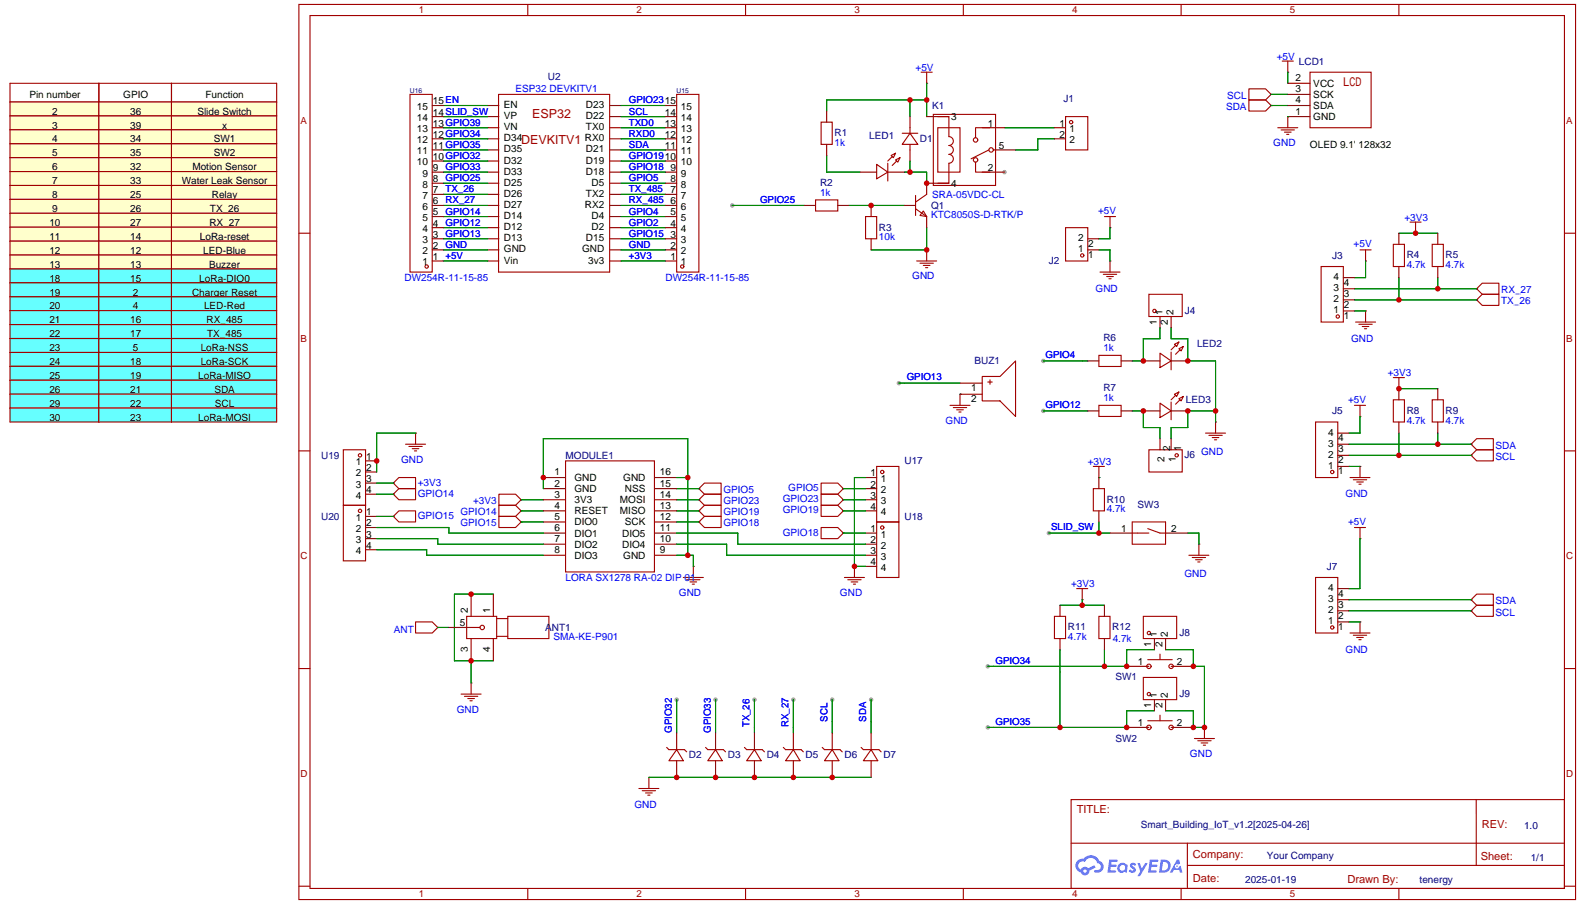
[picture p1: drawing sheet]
<svg xmlns="http://www.w3.org/2000/svg" width="361mm" height="207mm" viewBox="0 0 361 207" stroke-linecap="round" stroke-linejoin="round" font-family="sans-serif">
<g fill="#999">
<circle cx="229.6" cy="39.4" r=".51"/>
<circle cx="190.2" cy="160" r=".51"/>
<circle cx="199.1" cy="160" r=".51"/>
<circle cx="181.4" cy="160" r=".51"/>
<circle cx="172.5" cy="160" r=".51"/>
<circle cx="163.6" cy="160" r=".51"/>
<circle cx="154.7" cy="160" r=".51"/>
<circle cx="225.8" cy="166.4" r=".51"/>
<circle cx="238.5" cy="94" r=".51"/>
<circle cx="238.5" cy="82.6" r=".51"/>
<circle cx="225.8" cy="152.4" r=".51"/>
<circle cx="239.8" cy="121.9" r=".51"/>
<circle cx="205.5" cy="87.6" r=".51"/>
<circle cx="167.4" cy="47" r=".51"/>
</g>
<g fill="none" stroke="#a10000" stroke-width=".25">
<path d="M68.3 1h291.9v204.7h-291.9zM70.9 3.6h286.7v199.6h-286.7zM120.6 1v2.6M170.4 1v2.6M220.2 1v2.6M270 1v2.6M319.8 1v2.6M68.3 53.3h2.6M357.6 53.3h2.6M68.3 103.1h2.6M357.6 103.1h2.6M68.3 152.9h2.6"/>
<path d="M357.6 152.9h2.6M244.9 182.9h112.7v20.3h-112.7zM244.9 192.8h112.6M271.4 197.9h86.1M271.4 192.8v10.2M337.5 182.9v15M68.3 202.7h2.6M120.6 203.2v2.5M170.4 203.2v2.5M220.2 203.2v2.5M270 203.2v2.5M319.8 203.2v2.5"/>
<path d="M357.6 202.7h2.6"/>
</g>
<g fill="#5487ff">
<path d="M258.5 197.5l.5-.2 .4 .1 .3 .3-.2 .4a.33 .33 0 0 0-.3-.3 .33 .33 0 0 0-.3 .1v.1a.86 .86 0 0 1 .7 .7 .86 .86 0 0 1-.3 .8l-.7 .1-.6-.4 .4-.4 .5 .3 .2-.1v-.2a.88 .88 0 0 1-.6-1.3z"/>
<path d="M260 197.4h.6l.4 1.3 .8-1.3h.6l-1.8 3h-.6l.7-1.1z"/>
<path d="M253.6 196.6h1.6l.3 .1-.1 .4h-1.3l-.1 .6h1.1l.2 .3-.3 .3h-1.1l-.1 .8h1.2l.2 .2-.2 .2-1.8 .1z"/>
<path d="M262.9 196.6h1.6l.3 .1-.1 .4h-1.3l-.1 .6h1.1l.2 .3-.3 .3h-1.1l-.1 .8h1.2l.1 .2-.1 .2-1.9 .1z"/>
<path d="M269 196.6h.5l.3 .9-.5 .2a.5 .5 0 0 0-.7 .2 .5 .5 0 0 0 .3 .7 .5 .5 0 0 0 .6-.4l.4-.2 .4 1.6h-.6l-.1-.7h-1.2l-.4 .7h-.6z"/>
<path d="M265.4 196.6l-.5 3h1a1.51 1.51 0 0 0 1.7-1.5 1.51 1.51 0 0 0-1.8-1.5zM265.9 197.1a1.02 1.02 0 0 1 1.1 1.2 1.02 1.02 0 0 1-1.4 .8z"/>
<path d="M255.8 197.6a1.11 1.11 0 0 0-.2 1.6 1.11 1.11 0 0 0 1.5 .2l.5 .2 .2-1.7-.4-.2a1.02 1.02 0 0 0-1.6-.1zM255.9 198.5a.67 .67 0 0 1 1.3 0 .67 .67 0 0 1-1.3 0z"/>
<path d="M246.3 196.9a1.58 1.58 0 0 0 .8 2.6 1.01 1.01 0 0 0 1.1 .7 1.01 1.01 0 0 0 .8-1.1l1.5-.7-.4-.5-1.3 .7-.5-.3a1.02 1.02 0 0 0-1.2 .6 1 1 0 0 1-.5-1.4 1 1 0 0 1 1.4-.3 1.49 1.49 0 0 1 1.5-1 1.49 1.49 0 0 1 1.4 1.2 .82 .82 0 0 1 .7 1.1 .82 .82 0 0 1-1.2 .5l-.3 .1v.3a1.4 1.4 0 0 0 2-.6 1.4 1.4 0 0 0-.8-1.9 2.19 2.19 0 0 0-3.7-.5l-.8 .1zM247.6 199.2a.4 .4 0 0 1 .8 0 .4 .4 0 0 1-.8 0z"/>
<circle cx="269.1" cy="198.1" r=".19"/>
</g>
<g fill="none" stroke="#a10000" stroke-width=".25">
<path d="M2.3 19.1h60.9v4.2h-60.9zM22.6 19.1v4.2M39.2 19.1v4.2M210.6 16.5h2.5M211.8 16.5v2.6M293.1 14h2.6M294.4 14v2.5M114 21.6h25.4v40.6h-25.4zM285.5 22.9h3.8l1.3 1.2-1.3 1.3h-3.8zM285.5 20.3h3.8l1.3 1.3-1.3 1.3h-3.8zM292.1 29.2h4.6M292.9 29.7h3"/>
<path d="M293.6 30.2h1.5M294.1 30.7h.5M294.4 26.7v2.5M209.5 59.7h4.6M211.8 57.2v2.5M252.5 49.5h2.5M253.7 49.5v2.6M253.7 59.7v2.5M310.9 57.2h2.5M312.2 57.2v2.5M322.3 50.8h2.6M323.6 50.8v2.5"/>
<path d="M210.3 60.2h3.1M211.1 60.7h1.5M211.6 61.2h.5M251.5 62.2h4.5M252.2 62.7h3.1M253 63.2h1.5M253.5 63.8h.5M309.9 73.7h4.6M310.6 74.2h3.1M311.4 74.7h1.5M311.9 75.2h.5M312.2 71.1v2.6"/>
<path d="M338.8 67.3h3.8v2.6h-3.8l-1.2-1.3zM338.8 64.8h3.8v2.5h-3.8l-1.2-1.3zM217.2 92.7h4.5M217.9 93.2h3.1M218.7 93.7h1.5M219.2 94.2h.5M219.5 90.2v2.5M275.6 99.1h4.6M276.4 99.6h3M277.9 96.5v2.6M309.6 92.7h2.6M310.9 92.7v2.6"/>
<path d="M318.5 86.4h2.6M319.8 86.4v2.5M114 115.6h3.9l1.2 1.2-1.2 1.3h-3.9zM114 113h3.9l1.2 1.3-1.2 1.3h-3.9zM114 118.1h3.9l1.2 1.3-1.2 1.3h-3.9zM129.3 105.4h20.3v25.4h-20.3zM159.8 116.8l1.2-1.2h3.8v2.5h-3.8zM159.8 114.3l1.2-1.3h3.8v2.6h-3.8zM161 110.5h3.8v2.5h-3.8l-1.2-1.2zM161 118.1h3.8v2.6h-3.8l-1.2-1.3zM249.9 106.7h2.6M251.2 106.7v2.5"/>
<path d="M277.1 100.1h1.5M277.6 100.6h.5M308.6 109.2h4.6M309.4 109.7h3M310.1 110.2h1.6M310.6 110.7h.5M310.9 106.7v2.5M337.6 102.9h3.8v2.5h-3.8l-1.3-1.3zM337.6 100.3h3.8v2.6h-3.8l-1.3-1.3zM156.2 132.1h4.6M157 132.6h3M157.7 133.1h1.6"/>
<path d="M158.2 133.6h.5M158.5 129.5v2.6M246.1 134.6h2.6M247.4 134.6v2.6M271.8 127h4.6M272.5 127.5h3.1M273.3 128h1.5M273.8 128.5h.5M274.1 124.5v2.5M309.6 120.7h2.6M310.9 120.7v2.5M337.6 138.4h3.8v2.6h-3.8l-1.3-1.3z"/>
<path d="M337.6 135.9h3.8v2.5h-3.8l-1.3-1.2zM95 142.2h3.8l1.3 1.3-1.3 1.3h-3.8zM105.4 158.8h4.6M106.2 159.3h3M106.9 159.8h1.6M107.7 156.2v2.6M308.6 144.8h4.6M309.4 145.3h3M310.1 145.8h1.6M310.6 146.3h.5M310.9 142.2v2.6M107.4 160.3h.5"/>
<path d="M148.3 177.8v2.5M273 168.9h4.6M273.8 169.4h3.1M274.6 169.9h1.5M275.1 170.4h.5M275.3 166.4v2.5M146 180.3h4.6M146.8 180.8h3.1M147.6 181.4h1.5M148.1 181.9h.5"/>
</g>
<g fill="none" stroke="#870000" stroke-width=".25">
<path d="M211.8 19.1h.1M294.4 16.5h.1M111.5 24.1h2.5M111.5 26.7h2.5M111.5 29.2h2.5M111.5 31.8h2.5M111.5 34.3h2.5M111.5 36.8h2.5M111.5 39.4h2.5M139.4 24.1h2.6M139.4 26.7h2.6M139.4 29.2h2.6"/>
<path d="M139.4 31.8h2.6M139.4 34.3h2.6M139.4 36.8h2.6M139.4 39.4h2.6M290.6 24.1h.1M290.6 21.6h.1M294.4 26.7h.1M111.5 41.9h2.5M111.5 44.5h2.5M111.5 47h2.5M111.5 49.5h2.5M111.5 52.1h2.5"/>
<path d="M111.5 54.6h2.5M111.5 57.2h2.5M111.5 59.7h2.5M139.4 41.9h2.6M139.4 44.5h2.6M139.4 47h2.6M139.4 49.5h2.6M139.4 52.1h2.6M139.4 54.6h2.6M139.4 57.2h2.6M139.4 59.7h2.6M211.8 57.2h.1"/>
<path d="M253.7 52.1h.1M253.7 59.7h.1M312.2 59.7h.1M323.6 53.3h.1M312.2 71.1h.1M337.6 68.6h.1M337.6 66h.1M219.5 90.2h.1M277.9 96.5h.1M310.9 95.3h.1M319.8 88.9h.1M119.1 116.8h.1"/>
<path d="M119.1 114.3h.1M119.1 119.4h.1M124.2 109.2h5.1M124.2 111.8h5.1M124.2 114.3h5.1M124.2 116.8h5.1M124.2 119.4h5.1M149.6 109.2h5.1M149.6 111.8h5.1M149.6 114.3h5.1M149.6 116.8h5.1M149.6 119.4h5.1"/>
<path d="M159.8 111.8h.1M159.8 116.8h.1M159.8 114.3h.1M159.8 119.4h.1M251.2 109.2h.1M310.9 106.7h.1M336.3 104.1h.1M336.3 101.6h.1M124.2 121.9h5.1M124.2 124.5h5.1M124.2 127h5.1M149.6 121.9h5.1"/>
<path d="M149.6 124.5h5.1M149.6 127h5.1M158.5 129.5h.1M247.4 137.2h.1M274.1 124.5h.1M310.9 123.2h.1M336.3 139.7h.1M336.3 137.2h.1M100.1 143.5h.1M107.7 156.2h.1M310.9 142.2h.1M148.3 177.8h.1"/>
<path d="M275.3 166.4h.1"/>
</g>
<g fill="none" stroke="#008700" stroke-width=".25">
<path d="M211.8 19.1v7.6M294.4 16.5v2.6M101.3 31.8h10.2M101.3 34.3h10.2M101.3 29.2h10.2M101.3 39.4h10.2M101.3 24.1h10.2M101.3 26.7h10.2M101.3 36.8h10.2M142 31.8h10.1M142 34.3h10.1M142 29.2h10.1"/>
<path d="M142 39.4h10.1M142 24.1h10.1M142 26.7h10.1M142 36.8h10.1M189 35.6v3.8h7.6M206.8 39.4h5v2.5M208 22.9v3.8M208 36.8v2.6M211.8 22.9h-22.8v2.5M229.6 29.2h11.4M241 31.8h-3.8v2.5h-5M290.6 24.1h3.8"/>
<path d="M290.6 21.6h3.8M101.3 57.2h10.2M101.3 54.6h10.2M101.3 47h10.2M101.3 41.9h10.2M101.3 44.5h10.2M101.3 49.5h10.2M101.3 52.1h10.2M101.3 59.7h10.2M142 57.2h10.1M142 54.6h10.1M142 47h10.1"/>
<path d="M142 41.9h10.1M142 44.5h10.1M142 49.5h10.1M142 52.1h10.1M142 59.7h10.1M167.4 47h16.5M194.1 47h12.7M211.8 52.1v5.1h-12.7M251.2 57.2h2.5v2.5M253.7 52.1v2.5h-2.5M312.2 59.7v3.8h-2.6M319.8 53.3h8.9"/>
<path d="M265.2 74.9v2.6h-3.8v5.1h-2.6M267.7 74.9v2.6h3.8v5.1h6.4v13.9M309.6 71.1h2.6M309.6 66h28M309.6 68.6h28M319.8 63.5v5.1M328.7 63.5v2.5M205.5 87.6h14M219.5 90.2h.1M238.5 94h10.2M238.5 82.6h10.2M258.8 94h2.6v3.8h3.8v2.5"/>
<path d="M277.9 94h-6.4v3.8h-3.8v2.5M310.9 95.3v3.8h-2.5M319.8 99.1v5M319.8 88.9h8.9M328.7 99.1v2.5M119.1 119.4h5.1M119.1 116.8h5.1M119.1 114.3h5.1M124.2 111.8v-11.5h33v26.7M154.7 119.4h5.1M154.7 116.8h5.1M154.7 114.3h5.1"/>
<path d="M154.7 111.8h5.1M154.7 109.2h2.5M251.2 109.2h.1M251.2 119.4v2.5M308.4 101.6h27.9M308.4 104.1h27.9M308.4 106.7h2.5M112.8 135.9h-8.9v15.2h8.9M154.7 127h3.8v2.5M239.8 121.9h13.9M242.3 138.4h10.2M247.4 137.2v1.2"/>
<path d="M271.5 121.9h2.6v2.6M308.4 139.7h27.9M308.4 137.2h27.9M310.9 123.2v11.4h-2.5M100.1 143.5h2.5M107.7 151.1v5.1M242.3 148.6v17.8M252.5 148.6v3.8M263.9 148.6h-6.3v3.8h-31.8M266.4 148.6h6.4v3.8h2.5v14h-2.5v-3.8h-6.4M308.4 142.2h2.5M148.3 177.8h50.8"/>
<path d="M154.7 160v7.6M163.6 160v7.6M172.5 160v7.6M181.4 160v7.6M190.2 160v7.6M199.1 160v7.6M263.9 162.6h-6.3v3.8h-31.8"/>
</g>
<path d="M2.3 23.3h20.3v3.2h-20.3z" fill="#ffc"/>
<path d="M2.3 23.3h20.3v3.2h-20.3z" fill="none" stroke="#a10000" stroke-width=".25"/>
<path d="M22.6 23.3h16.6v3.2h-16.6z" fill="#ffc"/>
<path d="M22.6 23.3h16.6v3.2h-16.6z" fill="none" stroke="#a10000" stroke-width=".25"/>
<path d="M39.2 23.3h24v3.2h-24z" fill="#ffc"/>
<path d="M39.2 23.3h24v3.2h-24z" fill="none" stroke="#a10000" stroke-width=".25"/>
<path d="M2.3 26.5h20.3v3.2h-20.3z" fill="#ffc"/>
<path d="M2.3 26.5h20.3v3.2h-20.3z" fill="none" stroke="#a10000" stroke-width=".25"/>
<path d="M22.6 26.5h16.6v3.2h-16.6z" fill="#ffc"/>
<path d="M22.6 26.5h16.6v3.2h-16.6z" fill="none" stroke="#a10000" stroke-width=".25"/>
<path d="M39.2 26.5h24v3.2h-24z" fill="#ffc"/>
<path d="M39.2 26.5h24v3.2h-24z" fill="none" stroke="#a10000" stroke-width=".25"/>
<path d="M2.3 29.7h20.3v3.2h-20.3z" fill="#ffc"/>
<path d="M2.3 29.7h20.3v3.2h-20.3z" fill="none" stroke="#a10000" stroke-width=".25"/>
<path d="M22.6 29.7h16.6v3.2h-16.6z" fill="#ffc"/>
<path d="M22.6 29.7h16.6v3.2h-16.6z" fill="none" stroke="#a10000" stroke-width=".25"/>
<path d="M39.2 29.7h24v3.2h-24z" fill="#ffc"/>
<path d="M39.2 29.7h24v3.2h-24z" fill="none" stroke="#a10000" stroke-width=".25"/>
<path d="M2.3 32.9h20.3v3.2h-20.3z" fill="#ffc"/>
<path d="M2.3 32.9h20.3v3.2h-20.3z" fill="none" stroke="#a10000" stroke-width=".25"/>
<path d="M22.6 32.9h16.6v3.2h-16.6z" fill="#ffc"/>
<path d="M22.6 32.9h16.6v3.2h-16.6z" fill="none" stroke="#a10000" stroke-width=".25"/>
<path d="M39.2 32.9h24v3.2h-24z" fill="#ffc"/>
<path d="M39.2 32.9h24v3.2h-24z" fill="none" stroke="#a10000" stroke-width=".25"/>
<path d="M2.3 36.1h20.3v3.1h-20.3z" fill="#ffc"/>
<path d="M2.3 36.1h20.3v3.1h-20.3z" fill="none" stroke="#a10000" stroke-width=".25"/>
<path d="M22.6 36.1h16.6v3.1h-16.6z" fill="#ffc"/>
<path d="M22.6 36.1h16.6v3.1h-16.6z" fill="none" stroke="#a10000" stroke-width=".25"/>
<path d="M39.2 36.1h24v3.1h-24z" fill="#ffc"/>
<path d="M39.2 36.1h24v3.1h-24z" fill="none" stroke="#a10000" stroke-width=".25"/>
<path d="M2.3 39.2h20.3v3.2h-20.3z" fill="#ffc"/>
<path d="M2.3 39.2h20.3v3.2h-20.3z" fill="none" stroke="#a10000" stroke-width=".25"/>
<path d="M22.6 39.2h16.6v3.2h-16.6z" fill="#ffc"/>
<path d="M22.6 39.2h16.6v3.2h-16.6z" fill="none" stroke="#a10000" stroke-width=".25"/>
<path d="M39.2 39.2h24v3.2h-24z" fill="#ffc"/>
<path d="M39.2 39.2h24v3.2h-24z" fill="none" stroke="#a10000" stroke-width=".25"/>
<path d="M2.3 42.4h20.3v3.2h-20.3z" fill="#ffc"/>
<path d="M2.3 42.4h20.3v3.2h-20.3z" fill="none" stroke="#a10000" stroke-width=".25"/>
<path d="M22.6 42.4h16.6v3.2h-16.6z" fill="#ffc"/>
<path d="M22.6 42.4h16.6v3.2h-16.6z" fill="none" stroke="#a10000" stroke-width=".25"/>
<path d="M39.2 42.4h24v3.2h-24z" fill="#ffc"/>
<path d="M39.2 42.4h24v3.2h-24z" fill="none" stroke="#a10000" stroke-width=".25"/>
<path d="M2.3 45.6h20.3v3.2h-20.3z" fill="#ffc"/>
<path d="M2.3 45.6h20.3v3.2h-20.3z" fill="none" stroke="#a10000" stroke-width=".25"/>
<path d="M22.6 45.6h16.6v3.2h-16.6z" fill="#ffc"/>
<path d="M22.6 45.6h16.6v3.2h-16.6z" fill="none" stroke="#a10000" stroke-width=".25"/>
<path d="M39.2 45.6h24v3.2h-24z" fill="#ffc"/>
<path d="M39.2 45.6h24v3.2h-24z" fill="none" stroke="#a10000" stroke-width=".25"/>
<path d="M2.3 48.8h20.3v3.2h-20.3z" fill="#ffc"/>
<path d="M2.3 48.8h20.3v3.2h-20.3z" fill="none" stroke="#a10000" stroke-width=".25"/>
<path d="M22.6 48.8h16.6v3.2h-16.6z" fill="#ffc"/>
<path d="M22.6 48.8h16.6v3.2h-16.6z" fill="none" stroke="#a10000" stroke-width=".25"/>
<path d="M39.2 48.8h24v3.2h-24z" fill="#ffc"/>
<path d="M39.2 48.8h24v3.2h-24z" fill="none" stroke="#a10000" stroke-width=".25"/>
<path d="M2.3 52h20.3v3.2h-20.3z" fill="#ffc"/>
<path d="M2.3 52h20.3v3.2h-20.3z" fill="none" stroke="#a10000" stroke-width=".25"/>
<path d="M22.6 52h16.6v3.2h-16.6z" fill="#ffc"/>
<path d="M22.6 52h16.6v3.2h-16.6z" fill="none" stroke="#a10000" stroke-width=".25"/>
<path d="M39.2 52h24v3.2h-24z" fill="#ffc"/>
<path d="M39.2 52h24v3.2h-24z" fill="none" stroke="#a10000" stroke-width=".25"/>
<path d="M2.3 55.2h20.3v3.1h-20.3z" fill="#ffc"/>
<path d="M2.3 55.2h20.3v3.1h-20.3z" fill="none" stroke="#a10000" stroke-width=".25"/>
<path d="M22.6 55.2h16.6v3.1h-16.6z" fill="#ffc"/>
<path d="M22.6 55.2h16.6v3.1h-16.6z" fill="none" stroke="#a10000" stroke-width=".25"/>
<path d="M39.2 55.2h24v3.1h-24z" fill="#ffc"/>
<path d="M39.2 55.2h24v3.1h-24z" fill="none" stroke="#a10000" stroke-width=".25"/>
<path d="M2.3 58.3h20.3v3.2h-20.3z" fill="#ffc"/>
<path d="M2.3 58.3h20.3v3.2h-20.3z" fill="none" stroke="#a10000" stroke-width=".25"/>
<path d="M22.6 58.3h16.6v3.2h-16.6z" fill="#ffc"/>
<path d="M22.6 58.3h16.6v3.2h-16.6z" fill="none" stroke="#a10000" stroke-width=".25"/>
<path d="M39.2 58.3h24v3.2h-24z" fill="#ffc"/>
<path d="M39.2 58.3h24v3.2h-24z" fill="none" stroke="#a10000" stroke-width=".25"/>
<path d="M2.3 61.5h20.3v3.2h-20.3z" fill="#6ff"/>
<path d="M2.3 61.5h20.3v3.2h-20.3z" fill="none" stroke="#a10000" stroke-width=".25"/>
<path d="M22.6 61.5h16.6v3.2h-16.6z" fill="#6ff"/>
<path d="M22.6 61.5h16.6v3.2h-16.6z" fill="none" stroke="#a10000" stroke-width=".25"/>
<path d="M39.2 61.5h24v3.2h-24z" fill="#6ff"/>
<path d="M39.2 61.5h24v3.2h-24z" fill="none" stroke="#a10000" stroke-width=".25"/>
<path d="M2.3 64.7h20.3v3.2h-20.3z" fill="#6ff"/>
<path d="M2.3 64.7h20.3v3.2h-20.3z" fill="none" stroke="#a10000" stroke-width=".25"/>
<path d="M22.6 64.7h16.6v3.2h-16.6z" fill="#6ff"/>
<path d="M22.6 64.7h16.6v3.2h-16.6z" fill="none" stroke="#a10000" stroke-width=".25"/>
<path d="M39.2 64.7h24v3.2h-24z" fill="#6ff"/>
<path d="M39.2 64.7h24v3.2h-24z" fill="none" stroke="#a10000" stroke-width=".25"/>
<path d="M2.3 67.9h20.3v3.2h-20.3z" fill="#6ff"/>
<path d="M2.3 67.9h20.3v3.2h-20.3z" fill="none" stroke="#a10000" stroke-width=".25"/>
<path d="M22.6 67.9h16.6v3.2h-16.6z" fill="#6ff"/>
<path d="M22.6 67.9h16.6v3.2h-16.6z" fill="none" stroke="#a10000" stroke-width=".25"/>
<path d="M39.2 67.9h24v3.2h-24z" fill="#6ff"/>
<path d="M39.2 67.9h24v3.2h-24z" fill="none" stroke="#a10000" stroke-width=".25"/>
<path d="M2.3 71.1h20.3v3.1h-20.3z" fill="#6ff"/>
<path d="M2.3 71.1h20.3v3.1h-20.3z" fill="none" stroke="#a10000" stroke-width=".25"/>
<path d="M22.6 71.1h16.6v3.1h-16.6z" fill="#6ff"/>
<path d="M22.6 71.1h16.6v3.1h-16.6z" fill="none" stroke="#a10000" stroke-width=".25"/>
<path d="M39.2 71.1h24v3.1h-24z" fill="#6ff"/>
<path d="M39.2 71.1h24v3.1h-24z" fill="none" stroke="#a10000" stroke-width=".25"/>
<path d="M2.3 74.2h20.3v3.2h-20.3z" fill="#6ff"/>
<path d="M2.3 74.2h20.3v3.2h-20.3z" fill="none" stroke="#a10000" stroke-width=".25"/>
<path d="M22.6 74.2h16.6v3.2h-16.6z" fill="#6ff"/>
<path d="M22.6 74.2h16.6v3.2h-16.6z" fill="none" stroke="#a10000" stroke-width=".25"/>
<path d="M39.2 74.2h24v3.2h-24z" fill="#6ff"/>
<path d="M39.2 74.2h24v3.2h-24z" fill="none" stroke="#a10000" stroke-width=".25"/>
<path d="M2.3 77.4h20.3v3.2h-20.3z" fill="#6ff"/>
<path d="M2.3 77.4h20.3v3.2h-20.3z" fill="none" stroke="#a10000" stroke-width=".25"/>
<path d="M22.6 77.4h16.6v3.2h-16.6z" fill="#6ff"/>
<path d="M22.6 77.4h16.6v3.2h-16.6z" fill="none" stroke="#a10000" stroke-width=".25"/>
<path d="M39.2 77.4h24v3.2h-24z" fill="#6ff"/>
<path d="M39.2 77.4h24v3.2h-24z" fill="none" stroke="#a10000" stroke-width=".25"/>
<path d="M2.3 80.6h20.3v3.2h-20.3z" fill="#6ff"/>
<path d="M2.3 80.6h20.3v3.2h-20.3z" fill="none" stroke="#a10000" stroke-width=".25"/>
<path d="M22.6 80.6h16.6v3.2h-16.6z" fill="#6ff"/>
<path d="M22.6 80.6h16.6v3.2h-16.6z" fill="none" stroke="#a10000" stroke-width=".25"/>
<path d="M39.2 80.6h24v3.2h-24z" fill="#6ff"/>
<path d="M39.2 80.6h24v3.2h-24z" fill="none" stroke="#a10000" stroke-width=".25"/>
<path d="M2.3 83.8h20.3v3.2h-20.3z" fill="#6ff"/>
<path d="M2.3 83.8h20.3v3.2h-20.3z" fill="none" stroke="#a10000" stroke-width=".25"/>
<path d="M22.6 83.8h16.6v3.2h-16.6z" fill="#6ff"/>
<path d="M22.6 83.8h16.6v3.2h-16.6z" fill="none" stroke="#a10000" stroke-width=".25"/>
<path d="M39.2 83.8h24v3.2h-24z" fill="#6ff"/>
<path d="M39.2 83.8h24v3.2h-24z" fill="none" stroke="#a10000" stroke-width=".25"/>
<path d="M2.3 87h20.3v3.2h-20.3z" fill="#6ff"/>
<path d="M2.3 87h20.3v3.2h-20.3z" fill="none" stroke="#a10000" stroke-width=".25"/>
<path d="M22.6 87h16.6v3.2h-16.6z" fill="#6ff"/>
<path d="M22.6 87h16.6v3.2h-16.6z" fill="none" stroke="#a10000" stroke-width=".25"/>
<path d="M39.2 87h24v3.2h-24z" fill="#6ff"/>
<path d="M39.2 87h24v3.2h-24z" fill="none" stroke="#a10000" stroke-width=".25"/>
<path d="M2.3 90.2h20.3v3.1h-20.3z" fill="#6ff"/>
<path d="M2.3 90.2h20.3v3.1h-20.3z" fill="none" stroke="#a10000" stroke-width=".25"/>
<path d="M22.6 90.2h16.6v3.1h-16.6z" fill="#6ff"/>
<path d="M22.6 90.2h16.6v3.1h-16.6z" fill="none" stroke="#a10000" stroke-width=".25"/>
<path d="M39.2 90.2h24v3.1h-24z" fill="#6ff"/>
<path d="M39.2 90.2h24v3.1h-24z" fill="none" stroke="#a10000" stroke-width=".25"/>
<path d="M2.3 93.3h20.3v3.2h-20.3z" fill="#6ff"/>
<path d="M2.3 93.3h20.3v3.2h-20.3z" fill="none" stroke="#a10000" stroke-width=".25"/>
<path d="M22.6 93.3h16.6v3.2h-16.6z" fill="#6ff"/>
<path d="M22.6 93.3h16.6v3.2h-16.6z" fill="none" stroke="#a10000" stroke-width=".25"/>
<path d="M39.2 93.3h24v3.2h-24z" fill="#6ff"/>
<g fill="none" stroke="#a10000" stroke-width=".25">
<path d="M299.5 16.5h13.9v12.7h-13.9zM93.7 21.6h5.1v40.6h-5.1zM154.7 21.6h5.1v40.6h-5.1zM187.7 27.9h2.5v5.1h-2.5zM200.4 37.6l2.5 1.8-2.5 1.5zM202.9 37.3v4.1M203.7 35.6l1-.5-.5 1zM204 35.8l-1.1 1M204.7 36.6l1-.5-.5 1zM205 36.8l-1 1M206.2 30.5h3.6M208 30.5l1.8 2.5h-3.6z"/>
<path d="M208 29.2v1.3M208 33v1.3M213.4 26.2h14.2v16.2h-14.2zM214.4 29.2h5.1v10.2h-5.1zM214.4 26.7h2.5v4.5a1.02 1.02 0 0 1 1 1.1 1.02 1.02 0 0 1-1 1 1.02 1.02 0 0 1 1 1 1.02 1.02 0 0 1-1 1 1.02 1.02 0 0 1 1 1 1.02 1.02 0 0 1-1 1v4.6h-2.5M223 37.1v2.3h3.3M226.1 34.3l-4.1 2M226.3 29.2h-3.3v2.3M243.6 26.7h5.1v7.6h-5.1zM186.4 45.7h5.1v2.6h-5.1zM197.9 49.5h2.5v5.1h-2.5zM209.3 47.8l2.5 1.7"/>
<path d="M209.3 44.7v4.6M211.1 48.3l.7 1.2-1.5-.2zM211.8 44.5l-2.5 1.7M243.6 52.1h5.1v7.6h-5.1zM318.5 55.9h2.6v5.1h-2.6zM327.4 55.9h2.5v5.1h-2.5zM262.6 67.3h7.7v5.1h-7.7zM268.5 78.7l1-.5-.5 1zM268.7 79l-1 1M269.5 79.8l1-.6-.5 1.1zM302 61h5.1v12.7h-5.1zM39.2 93.3h24v3.2h-24z"/>
<path d="M95 99.1v2.5M224.5 86.1h4.1l3.6-3.5v12.7l-3.6-3.6h-4.1zM225.8 87.4h1M226.3 86.9v1M251.2 81.3h5.1v2.5h-5.1zM251.2 92.7h5.1v2.6h-5.1zM265.2 80.8l2.5 1.8-2.5 1.5zM265.2 92.2l2.5 1.8-2.5 1.5zM267.7 80.5v4.1M267.7 91.9v4.1M268.5 90.2l1-.5-.5 1zM268.7 90.4l-1 1"/>
<path d="M269.5 91.2l1-.5-.5 1zM269.7 80l-1 1M269.7 91.4l-1 1.1M300.7 96.5h5.1v12.7h-5.1zM318.5 91.4h2.6v5.1h-2.6zM327.4 91.4h2.5v5.1h-2.5zM78.5 102.9h5.1v12.7h-5.1zM78.5 115.6h5.1v12.7h-5.1zM89.9 113l1.3-1.2h3.8v2.5h-3.8zM89.9 110.5l1.3-1.3h3.8v2.6h-3.8zM89.9 118.1l1.3-1.3h3.8v2.6h-3.8zM92.7 101.6h4.6"/>
<path d="M93.5 102.1h3M94.2 102.6h1.6M94.7 103.1h.5M187.7 110.5h3.8l1.3 1.3-1.3 1.2h-3.8zM187.7 115.6h3.8l1.3 1.2-1.3 1.3h-3.8zM187.7 113h3.8l1.3 1.3-1.3 1.3h-3.8zM200.4 106.7h5.1v12.7h-5.1zM200.4 119.4h5.1v12.7h-5.1zM249.9 111.8h2.6v5h-2.6zM258.8 119.4h7.6v5.1h-7.6zM262.6 102.9h7.7v5h-7.7zM187.7 120.7h3.8l1.3 1.2-1.3 1.3h-3.8z"/>
<path d="M193 132.1h4.6M193.8 132.6h3M194.6 133.1h1.5M195.1 133.6h.5M195.3 129.5v2.6M258.8 121.9h3.8M262.4 120.9l2.8 1h1.2M300.7 132.1h5.1v12.7h-5.1zM106.7 141h6.8v5.1h-6.8zM107.7 143.5h2M113.5 145.5h2.6M113.5 141.5h2.6"/>
<path d="M116.1 141h9.4v5.1h-9.4zM241 141h2.6v5.1h-2.6zM251.2 141h2.5v5.1h-2.5zM261.4 141h7.6v5.1h-7.6zM261.4 154.9h7.6v5.1h-7.6zM262.4 150.9h5.6M265.2 149.6v1.3M152.4 170.9l.5 .6h3.6l.5 .5M154.7 171.5l1.5 2.5h-3.3zM161.3 170.9l.5 .6h3.6l.5 .5M163.6 171.5l1.5 2.5h-3.3zM170.2 170.9l.5 .6h3.5l.6 .5"/>
<path d="M172.5 171.5l1.5 2.5h-3.3zM179.1 170.9l.5 .6h3.5l.5 .5M181.4 171.5l1.5 2.5h-3.3zM188 170.9l.5 .6h3.5l.5 .5M190.2 171.5l1.6 2.5h-3.3zM196.8 170.9l.6 .6h3.5l.5 .5M199.1 171.5l1.6 2.5h-3.3zM262.4 164.8h5.6M265.2 163.6v1.2"/>
<circle cx="223" cy="36.6" r=".51"/>
<circle cx="223" cy="32" r=".51"/>
<circle cx="226.6" cy="34.3" r=".51"/>
<circle cx="244.9" cy="27.9" r=".38"/>
<circle cx="247.4" cy="58.4" r=".38"/>
<circle cx="97.5" cy="61" r=".38"/>
<circle cx="156" cy="61" r=".38"/>
<circle cx="263.9" cy="71.1" r=".38"/>
<circle cx="305.8" cy="72.4" r=".38"/>
<circle cx="82.3" cy="104.1" r=".38"/>
<circle cx="82.3" cy="116.8" r=".38"/>
<circle cx="201.7" cy="108" r=".38"/>
<circle cx="269" cy="104.1" r=".38"/>
<circle cx="304.5" cy="108" r=".38"/>
<circle cx="201.7" cy="120.7" r=".38"/>
<circle cx="110.2" cy="143.5" r=".51"/>
<circle cx="262.6" cy="152.4" r=".51"/>
<circle cx="262.6" cy="158.8" r=".38"/>
<circle cx="262.6" cy="144.8" r=".38"/>
<circle cx="267.7" cy="152.4" r=".51"/>
<circle cx="304.5" cy="143.5" r=".38"/>
<circle cx="262.6" cy="166.4" r=".51"/>
<circle cx="267.7" cy="166.4" r=".51"/>
</g>
<g fill="none" stroke="#870000" stroke-width=".25">
<path d="M294.4 19.1h5.1M98.8 29.2h2.5M98.8 31.8h2.5M98.8 39.4h2.5M98.8 34.3h2.5M98.8 26.7h2.5M98.8 24.1h2.5M98.8 36.8h2.5M152.1 29.2h2.6M152.1 31.8h2.6M152.1 39.4h2.6M152.1 34.3h2.6"/>
<path d="M152.1 26.7h2.6M152.1 24.1h2.6M152.1 36.8h2.6M189 25.4v2.5M189 33v2.6M196.6 39.4h3.8M202.9 39.4h3.9M208 26.7v2.5M208 34.3v2.5M211.8 26.7h5.1M224.5 29.2h5.1M224.5 39.4h5.1"/>
<path d="M227.1 34.3h5.1M241 29.2h2.6M241 31.8h2.6M294.4 26.7h5.1M294.4 21.6h5.1M294.4 24.1h5.1M98.8 47h2.5M98.8 57.2h2.5M98.8 54.6h2.5M98.8 41.9h2.5M98.8 59.7h2.5M98.8 52.1h2.5"/>
<path d="M98.8 49.5h2.5M98.8 44.5h2.5M152.1 47h2.6M152.1 57.2h2.6M152.1 54.6h2.6M152.1 41.9h2.6M152.1 59.7h2.6M152.1 52.1h2.6M152.1 49.5h2.6M152.1 44.5h2.6M183.9 47h2.5M191.5 47h2.6"/>
<path d="M199.1 47v2.5M199.1 54.6v2.6M206.8 47h2.5M211.8 49.5v2.6M216.9 41.9h-5.1v2.6M248.7 57.2h2.5M248.7 54.6h2.5M319.8 53.3v2.6M328.7 53.3v2.6M265.2 72.4v2.5M267.7 72.4v2.5M307.1 71.1h2.5"/>
<path d="M307.1 68.6h2.5M307.1 66h2.5M307.1 63.5h2.5M319.8 61v2.5M328.7 61v2.5M95 99.1h.1M219.5 87.6h5M219.5 90.2h5M248.7 82.6h2.5M248.7 94h2.5M256.3 82.6h2.5M256.3 94h2.5"/>
<path d="M261.4 82.6h3.8M261.4 94h3.8M267.7 82.6h3.8M267.7 94h3.8M305.8 99.1h2.6M319.8 88.9v2.5M319.8 96.5v2.6M328.7 88.9v2.5M328.7 96.5v2.6M83.6 105.4h2.5M83.6 108h2.5M83.6 110.5h2.5"/>
<path d="M83.6 113h2.5M83.6 118.1h2.5M89.9 113h.1M89.9 110.5h.1M89.9 118.1h.1M192.8 111.8h.1M192.8 116.8h.1M192.8 114.3h.1M197.9 109.2h2.5M197.9 111.8h2.5M197.9 114.3h2.5M197.9 116.8h2.5"/>
<path d="M251.2 109.2v2.6M251.2 116.8v2.6M265.2 100.3v2.6M267.7 100.3v2.6M305.8 106.7h2.6M305.8 104.1h2.6M305.8 101.6h2.6M83.6 120.7h2.5M83.6 123.2h2.5M83.6 125.7h2.5M107.7 135.9v5.1M112.8 135.9v5.1"/>
<path d="M192.8 121.9h.1M195.3 129.5h.1M197.9 121.9h2.5M197.9 124.5h2.5M197.9 127h2.5M197.9 129.5h2.5M242.3 138.4v2.6M252.5 138.4v2.6M253.7 121.9h5.1M266.4 121.9h5.1M305.8 139.7h2.6M305.8 137.2h2.6"/>
<path d="M305.8 134.6h2.6M102.6 143.5h5.1M107.7 146.1v5M112.8 146.1v5M242.3 146.1v2.5M252.5 146.1v2.5M257.6 152.4h5M263.9 146.1v2.5M266.4 146.1v2.5M267.7 152.4h5.1M305.8 142.2h2.6M154.7 167.6v3.9"/>
<path d="M154.7 174v3.8M163.6 167.6v3.9M163.6 174v3.8M172.5 167.6v3.9M172.5 174v3.8M181.4 167.6v3.9M181.4 174v3.8M190.2 167.6v3.9M190.2 174v3.8M199.1 167.6v3.9M199.1 174v3.8M257.6 166.4h5"/>
<path d="M263.9 160v2.6M266.4 160v2.6M267.7 166.4h5.1"/>
</g>
<g fill="none" stroke="#008700" stroke-width=".25">
<path d="M294.4 26.7h.1M95 99.1h-8.9v8.9M86.1 110.5h3.8M86.1 113h3.8M86.1 118.1h3.8M192.8 116.8h5.1M192.8 114.3h5.1M192.8 111.8h5.1M197.9 109.2h-2.6v20.3h2.6M86.1 120.7h16.5v1.2h21.6M86.1 123.2h14v1.3h24.1M86.1 125.7h11.4v1.3h26.7"/>
<path d="M154.7 121.9h14v2.6h29.2M154.7 124.5h11.4v2.5h31.8M192.8 121.9h5.1"/>
</g>
<g fill="#c00">
<circle cx="272.8" cy="166.4" r=".63"/>
<circle cx="275.3" cy="166.4" r=".63"/>
<circle cx="272.8" cy="152.4" r=".63"/>
<circle cx="328.7" cy="101.6" r=".63"/>
<circle cx="319.8" cy="104.1" r=".63"/>
<circle cx="319.8" cy="88.9" r=".63"/>
<circle cx="190.2" cy="177.8" r=".63"/>
<circle cx="181.4" cy="177.8" r=".63"/>
<circle cx="172.5" cy="177.8" r=".63"/>
<circle cx="163.6" cy="177.8" r=".63"/>
<circle cx="154.7" cy="177.8" r=".63"/>
<circle cx="257.6" cy="166.4" r=".63"/>
<circle cx="242.3" cy="166.4" r=".63"/>
<circle cx="271.5" cy="82.5" r=".63"/>
<circle cx="271.5" cy="94" r=".63"/>
<circle cx="277.9" cy="94" r=".63"/>
<circle cx="261.4" cy="94" r=".63"/>
<circle cx="261.4" cy="82.5" r=".63"/>
<circle cx="257.6" cy="152.4" r=".63"/>
<circle cx="252.5" cy="152.4" r=".63"/>
<circle cx="247.4" cy="138.4" r=".63"/>
<circle cx="251.2" cy="121.9" r=".63"/>
<circle cx="211.8" cy="41.9" r=".63"/>
<circle cx="208" cy="39.4" r=".63"/>
<circle cx="208" cy="22.9" r=".63"/>
<circle cx="211.8" cy="22.9" r=".63"/>
<circle cx="211.8" cy="57.1" r=".63"/>
<circle cx="199.1" cy="47" r=".63"/>
<circle cx="328.7" cy="66" r=".63"/>
<circle cx="319.8" cy="68.6" r=".63"/>
<circle cx="107.7" cy="135.9" r=".63"/>
<circle cx="107.7" cy="151.1" r=".63"/>
<circle cx="323.6" cy="53.3" r=".63"/>
<circle cx="157.2" cy="109.2" r=".63"/>
<circle cx="157.2" cy="127" r=".63"/>
<circle cx="124.2" cy="109.2" r=".63"/>
<circle cx="195.3" cy="129.5" r=".63"/>
<circle cx="86.1" cy="105.4" r=".63"/>
</g>
<g font-size="2.9" fill="#a00000">
<text x="121.7" y="27">ESP32</text>
<text x="119.1" y="32.9">DEVKITV1</text>
</g>
<text font-size="2.8" fill="#a00000" x="307.1" y="19.6">LCD</text>
<g font-size="2.5" fill="#a00000">
<text x="246.1" y="186">TITLE:</text>
<text x="338.7" y="189.4">REV:</text>
<text x="272.7" y="196.3">Company:</text>
<text x="338.5" y="196.7">Sheet:</text>
<text x="272.7" y="201.8">Date:</text>
<text x="308" y="201.9">Drawn By:</text>
</g>
<g font-size="2.3" fill="#00f">
<text x="209.3" y="16.2">+5V</text>
<text x="291.8" y="13.6">+5V</text>
<text x="117.9" y="21.1">ESP32 DEVKITV1</text>
<text x="280.5" y="22.6">SCL</text>
<text x="280.3" y="25.1">SDA</text>
<text x="190.8" y="33.4">1k</text>
<text x="291.1" y="33.4">GND</text>
<text x="187.5" y="44.8">1k</text>
<text x="213.1" y="45.2">SRA-05VDC-CL</text>
<text x="212.9" y="49.9">KTC8050S-D-RTK/P</text>
<text x="251" y="48.9">+5V</text>
<text x="321.1" y="50.4">+3V3</text>
<text x="200.9" y="55">10k</text>
<text x="309.4" y="56.5">+5V</text>
<text x="92.5" y="64.3">DW254R-11-15-85</text>
<text x="152.1" y="64.3">DW254R-11-15-85</text>
<text x="208.5" y="63.9">GND</text>
<text x="321.6" y="61.4">4.7k</text>
<text x="330.5" y="61.3">4.7k</text>
<text x="250.4" y="66.7">GND</text>
<text x="343.2" y="69.6">TX_26</text>
<text x="343.2" y="67">RX_27</text>
<text x="252.2" y="80.4">1k</text>
<text x="308.9" y="78.1">GND</text>
<text x="317.2" y="86">+3V3</text>
<text x="252.2" y="91.8">1k</text>
<text x="308.2" y="92.1">+5V</text>
<text x="216.2" y="96.9">GND</text>
<text x="321.6" y="97">4.7k</text>
<text x="330.5" y="96.9">4.7k</text>
<text x="91.7" y="105.8">GND</text>
<text x="248.7" y="106.3">+3V3</text>
<text x="274.6" y="104.1">GND</text>
<text x="341.9" y="105.2">SCL</text>
<text x="341.9" y="102.6">SDA</text>
<text x="95.5" y="113.6">GPIO14</text>
<text x="95.5" y="111.1">+3V3</text>
<text x="165.4" y="112.8">GPIO5</text>
<text x="180.2" y="112.3">GPIO5</text>
<text x="307.6" y="113.7">GND</text>
<text x="95.5" y="118.7">GPIO15</text>
<text x="105.3" y="117.8">GPIO14</text>
<text x="108.1" y="115.3">+3V3</text>
<text x="165.4" y="117.8">GPIO19</text>
<text x="165.4" y="115.3">GPIO23</text>
<text x="178.9" y="117.4">GPIO19</text>
<text x="178.9" y="114.9">GPIO23</text>
<text x="253" y="117.2">4.7k</text>
<text x="105.3" y="120.4">GPIO15</text>
<text x="165.4" y="120.4">GPIO18</text>
<text x="178.9" y="122.5">GPIO18</text>
<text x="308.2" y="120">+5V</text>
<text x="129.3" y="132.9">LORA SX1278 RA-02 DIP 01</text>
<text x="155.2" y="136.3">GND</text>
<text x="192" y="136.3">GND</text>
<text x="244.9" y="134.3">+3V3</text>
<text x="270.8" y="132">GND</text>
<text x="341.9" y="140.8">SCL</text>
<text x="341.9" y="138.2">SDA</text>
<text x="90" y="144.9">ANT</text>
<text x="126.5" y="146.5">SMA-KE-P901</text>
<text x="244.1" y="146.4">4.7k</text>
<text x="254.4" y="146.7">4.7k</text>
<text x="307.6" y="149.3">GND</text>
<text x="104.4" y="163">GND</text>
<text x="272" y="173.1">GND</text>
<text x="145" y="184.8">GND</text>
</g>
<g font-size="2.3" fill="#000080">
<text x="296.9" y="14.8">LCD1</text>
<text x="125.2" y="18.4">U2</text>
<text x="243.1" y="23.4">J1</text>
<text x="213.1" y="24.9">K1</text>
<text x="190.8" y="31.2">R1</text>
<text x="198.7" y="31.9">LED1</text>
<text x="210.3" y="32.5">D1</text>
<text x="187.5" y="42.5">R2</text>
<text x="212.9" y="47.7">Q1</text>
<text x="200.9" y="52.8">R3</text>
<text x="304.5" y="59.2">J3</text>
<text x="321.6" y="59.1">R4</text>
<text x="330.5" y="59.1">R5</text>
<text x="239.8" y="60.4">J2</text>
<text x="270.9" y="71.8">J4</text>
<text x="222.8" y="83.3">BUZ1</text>
<text x="252.2" y="78.1">R6</text>
<text x="273.6" y="79.4">LED2</text>
<text x="252.2" y="89.5">R7</text>
<text x="271.1" y="92.1">LED3</text>
<text x="304.5" y="94.8">J5</text>
<text x="321.6" y="94.7">R8</text>
<text x="330.5" y="94.7">R9</text>
<text x="73.4" y="104.9">U19</text>
<text x="129.3" y="104.9">MODULE1</text>
<text x="206.8" y="106.2">U17</text>
<text x="270.8" y="104.7">J6</text>
<text x="73.4" y="118.9">U20</text>
<text x="206.8" y="118.9">U18</text>
<text x="253" y="115">R10</text>
<text x="260.1" y="116.1">SW3</text>
<text x="303.3" y="130.3">J7</text>
<text x="124.6" y="144.3">ANT1</text>
<text x="244.1" y="144.2">R11</text>
<text x="254.3" y="144.2">R12</text>
<text x="269.6" y="145.5">J8</text>
<text x="255" y="155.6">SW1</text>
<text x="269.6" y="159.4">J9</text>
<text x="157.5" y="173.4">D2</text>
<text x="166.4" y="173.4">D3</text>
<text x="175.3" y="173.4">D4</text>
<text x="184.1" y="173.4">D5</text>
<text x="193" y="173.4">D6</text>
<text x="201.9" y="173.4">D7</text>
<text x="255" y="169.6">SW2</text>
<text x="260.8" y="189.4">Smart_Building_IoT_v1.2[2025-04-26]</text>
<text x="348.4" y="189.5">1.0</text>
<text x="289.6" y="196.4">Your Company</text>
<text x="349.9" y="196.9">1/1</text>
<text x="284.6" y="202">2025-01-19</text>
<text x="324.5" y="202">tenergy</text>
</g>
<g font-size="2.3">
<text x="6.7" y="22.5">Pin number</text>
<text x="28.2" y="22.5">GPIO</text>
<text x="47" y="22.5">Function</text>
<text x="98.9" y="23.9">15EN</text>
<text x="296.2" y="18.6">2</text>
<text x="296.2" y="21.1">3</text>
<text x="296.2" y="23.7">4</text>
<text x="300.2" y="19.8">VCC</text>
<text x="300.2" y="22.4">SCK</text>
<text x="11.9" y="26.2">2</text>
<text x="11.9" y="29.4">3</text>
<text x="29.8" y="26.2">36</text>
<text x="29.8" y="29.4">39</text>
<text x="45.1" y="26.2">Slide Switch</text>
<text x="50.8" y="29.4">x</text>
<text x="95.3" y="27.7">14</text>
<text x="95.3" y="25.1">15</text>
<text x="98.9" y="29">13GPIO39</text>
<text x="98.9" y="26.4">14SLID_SW</text>
<text x="115.2" y="24.7">EN</text>
<text x="115.2" y="27.3">VP</text>
<text x="115.2" y="29.8">VN</text>
<text x="133.9" y="24.7">D23</text>
<text x="133.9" y="27.3">D22</text>
<text x="133.9" y="29.8">TX0</text>
<text x="152" y="29">13</text>
<text x="152" y="26.4">14</text>
<text x="155.6" y="27.7">14</text>
<text x="155.6" y="25.1">15</text>
<text x="217.4" y="27.4">3</text>
<text x="225.8" y="29">1</text>
<text x="242.2" y="29">1</text>
<text x="296.2" y="26.2">1</text>
<text x="300.2" y="27.5">GND</text>
<text x="300.2" y="24.9">SDA</text>
<text x="11.9" y="32.6">4</text>
<text x="11.9" y="35.8">5</text>
<text x="29.8" y="32.6">34</text>
<text x="29.8" y="35.8">35</text>
<text x="48.9" y="32.6">SW1</text>
<text x="48.9" y="35.8">SW2</text>
<text x="95.3" y="35.3">11</text>
<text x="95.3" y="32.8">12</text>
<text x="95.3" y="30.2">13</text>
<text x="98.9" y="34">11GPIO35</text>
<text x="98.9" y="31.5">12GPIO34</text>
<text x="115.2" y="32.3">D34</text>
<text x="115.2" y="34.9">D35</text>
<text x="133.7" y="32.3">RX0</text>
<text x="133.9" y="34.9">D21</text>
<text x="152" y="34">11</text>
<text x="152" y="31.5">12</text>
<text x="155.6" y="35.3">11</text>
<text x="155.6" y="32.8">12</text>
<text x="155.6" y="30.2">13</text>
<text x="228.3" y="34">5</text>
<text x="242.2" y="31.5">2</text>
<text x="244.5" y="30.2">1</text>
<text x="244.5" y="32.8">2</text>
<text x="299.5" y="33.8">OLED 9.1' 128x32</text>
<text x="11.9" y="38.9">6</text>
<text x="29.8" y="38.9">32</text>
<text x="44" y="38.9">Motion Sensor</text>
<text x="95.3" y="37.8">10</text>
<text x="96.6" y="40.4">9</text>
<text x="98.9" y="41.7">8</text>
<text x="98.9" y="39.1">9</text>
<text x="98.9" y="36.6">10GPIO32</text>
<text x="115.2" y="37.4">D32</text>
<text x="115.2" y="40">D33</text>
<text x="133.9" y="37.4">D19</text>
<text x="133.9" y="40">D18</text>
<text x="153.3" y="41.7">8</text>
<text x="153.3" y="39.1">9</text>
<text x="155.6" y="40.4">9</text>
<text x="155.6" y="37.8">10</text>
<text x="225.8" y="39.1">2</text>
<text x="11.9" y="42.1">7</text>
<text x="11.9" y="45.3">8</text>
<text x="29.8" y="42.1">33</text>
<text x="29.8" y="45.3">25</text>
<text x="41.6" y="42.1">Water Leak Sensor</text>
<text x="48.4" y="45.3">Relay</text>
<text x="96.6" y="45.5">7</text>
<text x="96.6" y="42.9">8</text>
<text x="98.9" y="46.7">6</text>
<text x="98.9" y="44.2">7</text>
<text x="115.2" y="42.5">D25</text>
<text x="115.2" y="45">D26</text>
<text x="115.2" y="47.6">D27</text>
<text x="133.7" y="47.6">RX2</text>
<text x="133.9" y="45">TX2</text>
<text x="135.2" y="42.5">D5</text>
<text x="153.3" y="46.7">6</text>
<text x="153.3" y="44.2">7</text>
<text x="155.6" y="45.5">7</text>
<text x="155.6" y="42.9">8</text>
<text x="217.4" y="42.7">4</text>
<text x="11.3" y="51.7">10</text>
<text x="11.9" y="48.5">9</text>
<text x="29.8" y="48.5">26</text>
<text x="29.8" y="51.7">27</text>
<text x="47.9" y="51.7">RX_27</text>
<text x="48" y="48.5">TX_26</text>
<text x="96.6" y="53.1">4</text>
<text x="96.6" y="50.5">5</text>
<text x="96.6" y="48">6</text>
<text x="98.9" y="51.8">4</text>
<text x="98.9" y="49.3">5</text>
<text x="115.2" y="50.1">D14</text>
<text x="115.2" y="52.7">D12</text>
<text x="135.2" y="50.1">D4</text>
<text x="135.2" y="52.7">D2</text>
<text x="153.3" y="51.8">4</text>
<text x="153.3" y="49.3">5</text>
<text x="155.6" y="53.1">4</text>
<text x="155.6" y="50.5">5</text>
<text x="155.6" y="48">6</text>
<text x="11.3" y="54.9">11</text>
<text x="11.3" y="58">12</text>
<text x="29.8" y="54.9">14</text>
<text x="29.8" y="58">12</text>
<text x="45.7" y="54.9">LoRa-reset</text>
<text x="46.5" y="58">LED-Blue</text>
<text x="96.6" y="58.2">2</text>
<text x="96.6" y="55.6">3</text>
<text x="98.9" y="59.4">1</text>
<text x="98.9" y="56.9">2</text>
<text x="98.9" y="54.4">3</text>
<text x="115.2" y="55.2">D13</text>
<text x="115.2" y="57.7">GND</text>
<text x="133.1" y="57.7">GND</text>
<text x="133.9" y="55.2">D15</text>
<text x="153.3" y="59.4">1</text>
<text x="153.3" y="56.9">2</text>
<text x="153.3" y="54.4">3</text>
<text x="155.6" y="58.2">2</text>
<text x="155.6" y="55.6">3</text>
<text x="246.5" y="57.7">1</text>
<text x="246.5" y="55.2">2</text>
<text x="248.8" y="59">1</text>
<text x="248.8" y="56.4">2</text>
<text x="11.3" y="61.2">13</text>
<text x="11.3" y="64.4">18</text>
<text x="29.8" y="61.2">13</text>
<text x="29.8" y="64.4">15</text>
<text x="45.6" y="64.4">LoRa-DIO0</text>
<text x="47.8" y="61.2">Buzzer</text>
<text x="96.6" y="60.7">1</text>
<text x="115.2" y="60.3">Vin</text>
<text x="134.4" y="60.3">3v3</text>
<text x="155.6" y="60.7">1</text>
<text x="304.9" y="64.1">4</text>
<text x="307.2" y="65.3">4</text>
<text x="11.3" y="67.6">19</text>
<text x="11.3" y="70.8">20</text>
<text x="30.4" y="67.6">2</text>
<text x="30.4" y="70.8">4</text>
<text x="43.9" y="67.6">Charger Reset</text>
<text x="46.6" y="70.8">LED-Red</text>
<text x="265.7" y="71.9" transform="rotate(-90 265.7 71.9)">1</text>
<text x="268.3" y="71.9" transform="rotate(-90 268.3 71.9)">2</text>
<text x="304.9" y="71.7">1</text>
<text x="304.9" y="69.1">2</text>
<text x="304.9" y="66.6">3</text>
<text x="307.2" y="70.4">2</text>
<text x="307.2" y="67.9">3</text>
<text x="11.3" y="74">21</text>
<text x="11.3" y="77.1">22</text>
<text x="29.8" y="74">16</text>
<text x="29.8" y="77.1">17</text>
<text x="47.2" y="74">RX_485</text>
<text x="47.3" y="77.1">TX_485</text>
<text x="264.4" y="74.3" transform="rotate(-90 264.4 74.3)">1</text>
<text x="267" y="74.3" transform="rotate(-90 267 74.3)">2</text>
<text x="307.2" y="72.9">1</text>
<text x="11.3" y="80.3">23</text>
<text x="11.3" y="83.5">24</text>
<text x="29.8" y="83.5">18</text>
<text x="30.4" y="80.3">5</text>
<text x="45.9" y="80.3">LoRa-NSS</text>
<text x="45.9" y="83.5">LoRa-SCK</text>
<text x="11.3" y="86.7">25</text>
<text x="11.3" y="89.9">26</text>
<text x="29.8" y="86.7">19</text>
<text x="29.8" y="89.9">21</text>
<text x="45.3" y="86.7">LoRa-MISO</text>
<text x="49" y="89.9">SDA</text>
<text x="222" y="89.5">1</text>
<text x="11.3" y="93">29</text>
<text x="29.8" y="93">22</text>
<text x="49.1" y="93">SCL</text>
<text x="222" y="92">2</text>
<text x="11.3" y="96.2">30</text>
<text x="29.8" y="96.2">23</text>
<text x="45.3" y="96.2">LoRa-MOSI</text>
<text x="303.6" y="99.6">4</text>
<text x="305.9" y="100.9">4</text>
<text x="81.4" y="106.4">1</text>
<text x="83.7" y="105.2">1</text>
<text x="83.7" y="107.7">2</text>
<text x="266.2" y="105.6" transform="rotate(-90 266.2 105.6)">2</text>
<text x="267.5" y="103.2" transform="rotate(-90 267.5 103.2)">2</text>
<text x="268.8" y="105.6" transform="rotate(-90 268.8 105.6)">1</text>
<text x="270" y="103.2" transform="rotate(-90 270 103.2)">1</text>
<text x="303.6" y="107.2">1</text>
<text x="303.6" y="104.7">2</text>
<text x="303.6" y="102.2">3</text>
<text x="305.9" y="106">2</text>
<text x="305.9" y="103.4">3</text>
<text x="81.4" y="109">2</text>
<text x="81.4" y="111.5">3</text>
<text x="83.7" y="110.2">3</text>
<text x="83.7" y="112.8">4</text>
<text x="126.7" y="108.7">1</text>
<text x="126.7" y="111.3">2</text>
<text x="126.7" y="113.8">3</text>
<text x="131.3" y="110">GND</text>
<text x="131.3" y="112.6">GND</text>
<text x="142.5" y="110">GND</text>
<text x="142.9" y="112.6">NSS</text>
<text x="150.9" y="113.8">14</text>
<text x="150.9" y="111.3">15</text>
<text x="150.9" y="108.7">16</text>
<text x="199" y="109">1</text>
<text x="199" y="111.5">2</text>
<text x="201.3" y="110.2">1</text>
<text x="201.3" y="112.8">2</text>
<text x="305.9" y="108.5">1</text>
<text x="81.4" y="114">4</text>
<text x="81.4" y="119.1">1</text>
<text x="83.7" y="117.9">1</text>
<text x="126.7" y="116.4">4</text>
<text x="126.7" y="118.9">5</text>
<text x="131.3" y="115.1">3V3</text>
<text x="131.3" y="117.6">RESET</text>
<text x="141.7" y="117.6">MISO</text>
<text x="141.7" y="115.1">MOSI</text>
<text x="150.9" y="118.9">12</text>
<text x="150.9" y="116.4">13</text>
<text x="199" y="114">3</text>
<text x="199" y="116.6">4</text>
<text x="201.3" y="115.3">3</text>
<text x="201.3" y="117.9">4</text>
<text x="81.4" y="121.7">2</text>
<text x="81.4" y="124.2">3</text>
<text x="83.7" y="120.4">2</text>
<text x="83.7" y="122.9">3</text>
<text x="83.7" y="125.5">4</text>
<text x="126.7" y="121.4">6</text>
<text x="126.7" y="124">7</text>
<text x="131.3" y="120.2">DIO0</text>
<text x="131.3" y="122.7">DIO1</text>
<text x="131.3" y="125.3">DIO2</text>
<text x="142.2" y="125.3">DIO4</text>
<text x="142.2" y="122.7">DIO5</text>
<text x="142.9" y="120.2">SCK</text>
<text x="150.9" y="124">10</text>
<text x="150.9" y="121.4">11</text>
<text x="199" y="121.7">1</text>
<text x="199" y="124.2">2</text>
<text x="201.3" y="122.9">1</text>
<text x="201.3" y="125.5">2</text>
<text x="256.3" y="121.7">1</text>
<text x="267.7" y="121.7">2</text>
<text x="81.4" y="126.7">4</text>
<text x="126.7" y="126.5">8</text>
<text x="131.3" y="127.8">DIO3</text>
<text x="142.5" y="127.8">GND</text>
<text x="150.9" y="126.5">9</text>
<text x="199" y="126.7">3</text>
<text x="199" y="129.3">4</text>
<text x="201.3" y="128">3</text>
<text x="201.3" y="130.6">4</text>
<text x="303.6" y="137.7">3</text>
<text x="303.6" y="135.2">4</text>
<text x="305.9" y="136.4">4</text>
<text x="105.2" y="143.3">5</text>
<text x="107" y="140.2" transform="rotate(-90 107 140.2)">2</text>
<text x="112" y="140.2" transform="rotate(-90 112 140.2)">1</text>
<text x="303.6" y="142.8">1</text>
<text x="303.6" y="140.3">2</text>
<text x="305.9" y="141.5">2</text>
<text x="305.9" y="139">3</text>
<text x="107" y="149.1" transform="rotate(-90 107 149.1)">3</text>
<text x="112" y="149.1" transform="rotate(-90 112 149.1)">4</text>
<text x="263.2" y="147.9" transform="rotate(-90 263.2 147.9)">1</text>
<text x="264.4" y="145.6" transform="rotate(-90 264.4 145.6)">1</text>
<text x="265.7" y="147.9" transform="rotate(-90 265.7 147.9)">2</text>
<text x="267" y="145.6" transform="rotate(-90 267 145.6)">2</text>
<text x="305.9" y="144.1">1</text>
<text x="260.1" y="152.1">1</text>
<text x="269" y="152.1">2</text>
<text x="263.2" y="161.9" transform="rotate(-90 263.2 161.9)">1</text>
<text x="264.4" y="159.6" transform="rotate(-90 264.4 159.6)">1</text>
<text x="265.7" y="161.9" transform="rotate(-90 265.7 161.9)">2</text>
<text x="267" y="159.6" transform="rotate(-90 267 159.6)">2</text>
<text x="260.1" y="166.1">1</text>
<text x="269" y="166.1">2</text>
</g>
<g font-size="2.2" fill="#a00000">
<text x="95.8" y="3.1">1</text>
<text x="145.5" y="3.1">2</text>
<text x="195.3" y="3.1">3</text>
<text x="245.1" y="3.1">4</text>
<text x="294.9" y="3.1">5</text>
<text x="68.7" y="28.3">A</text>
<text x="358" y="28.3">A</text>
<text x="68.7" y="78.1">B</text>
<text x="358" y="78.1">B</text>
<text x="68.7" y="127.9">C</text>
<text x="358" y="127.9">C</text>
<text x="68.7" y="177.7">D</text>
<text x="358" y="177.7">D</text>
<text x="95.8" y="205.2">1</text>
<text x="145.5" y="205.2">2</text>
<text x="195.3" y="205.2">3</text>
<text x="245.1" y="205.2">4</text>
<text x="294.9" y="205.2">5</text>
</g>
<g font-size="2.2" fill="#00f">
<text x="143.8" y="23.7">GPIO2315</text>
<text x="143.8" y="26.2">SCL</text>
<text x="143.8" y="28.7">TXD0</text>
<text x="143.8" y="31.3">RXD0</text>
<text x="143.8" y="33.8">SDA</text>
<text x="101.9" y="41.4">GPIO25</text>
<text x="101.9" y="38.9">GPIO33</text>
<text x="143.8" y="36.4">GPIO1910</text>
<text x="143.8" y="38.9">GPIO18</text>
<text x="143.8" y="41.4">GPIO5</text>
<text x="101.9" y="44">TX_26</text>
<text x="101.9" y="46.5">RX_27</text>
<text x="143.8" y="44">TX_485</text>
<text x="143.8" y="46.5">RX_485</text>
<text x="173.7" y="46.5">GPIO25</text>
<text x="101.9" y="51.6">GPIO12</text>
<text x="101.9" y="49.1">GPIO14</text>
<text x="143.8" y="49.1">GPIO4</text>
<text x="143.8" y="51.6">GPIO2</text>
<text x="101.9" y="59.2">+5V</text>
<text x="101.9" y="56.7">GND</text>
<text x="101.9" y="54.1">GPIO13</text>
<text x="143.8" y="54.1">GPIO15</text>
<text x="143.8" y="56.7">GND</text>
<text x="143.8" y="59.2">+3V3</text>
<text x="239" y="81.9">GPIO4</text>
<text x="207.3" y="87">GPIO13</text>
<text x="239" y="93.4">GPIO12</text>
<text x="240.3" y="121.3">SLID_SW</text>
<text x="227.6" y="151.8">GPIO34</text>
<text x="153.6" y="167.6" transform="rotate(-90 153.6 167.6)">GPIO32</text>
<text x="162.5" y="167.6" transform="rotate(-90 162.5 167.6)">GPIO33</text>
<text x="171.4" y="166.4" transform="rotate(-90 171.4 166.4)">TX_26</text>
<text x="180.3" y="166.4" transform="rotate(-90 180.3 166.4)">RX_27</text>
<text x="189.1" y="165.1" transform="rotate(-90 189.1 165.1)">SCL</text>
<text x="198" y="165.1" transform="rotate(-90 198 165.1)">SDA</text>
<text x="227.6" y="165.8">GPIO35</text>
</g>
<g font-size="1.5" fill="#000080">
<text x="93.7" y="21.3">U16</text>
<text x="154.7" y="21.3">U15</text>
</g>
</svg>
